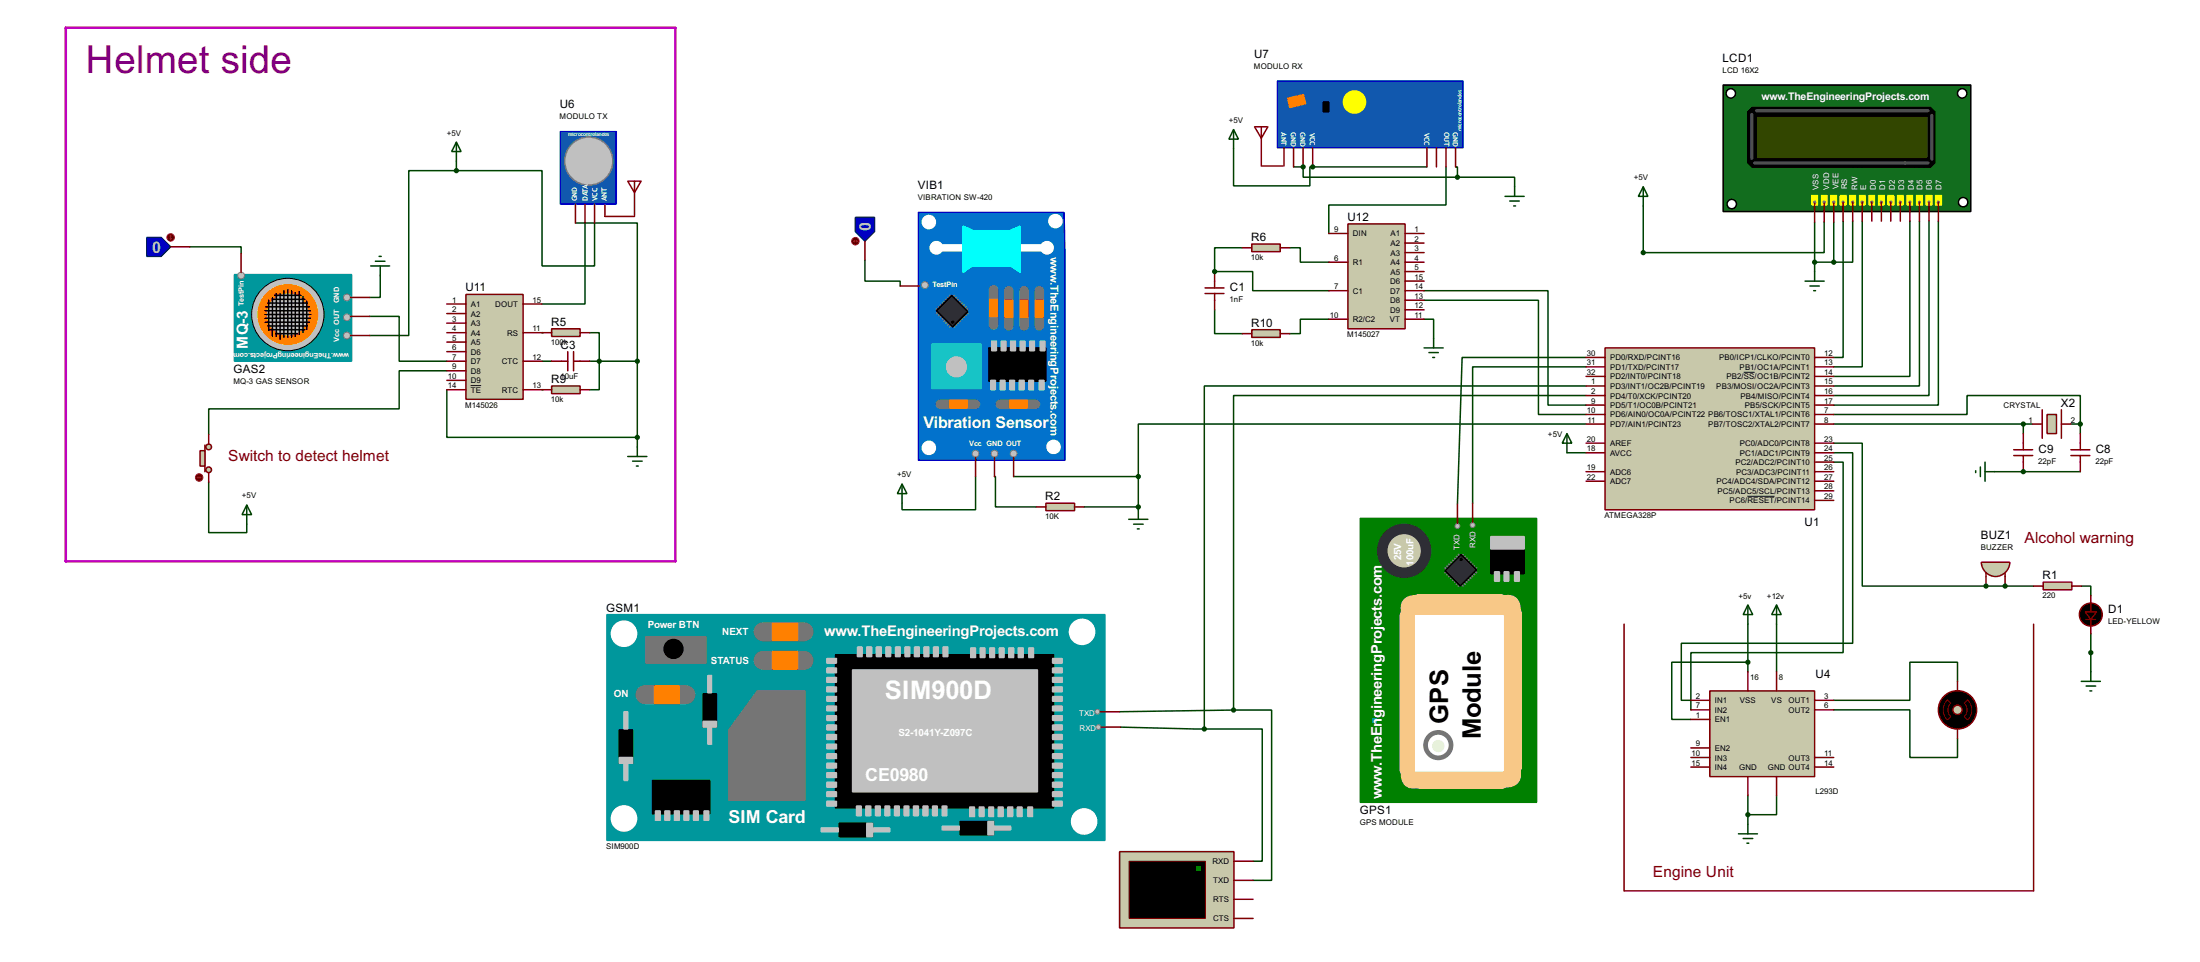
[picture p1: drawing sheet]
<svg xmlns="http://www.w3.org/2000/svg" width="587mm" height="256mm" viewBox="0 0 587 256" stroke-linecap="round" stroke-linejoin="round" font-family="sans-serif">
<path d="M417.9 120.7h5.1M489 120.7h5.1v50.8h-45.7v15.2h2.5M489 123.2h2.5v50.8h-40.6v15.3M555 156.3h2.6v2.5M466.1 176.6h-20.3v15.2h5.1M466.1 166.4v12.7M473.8 166.4v12.7M557.6 169v10.1M489 189.3h20.3v12.7h12.7v-5.1M522 181.7v-5.1h-12.7v10.1h-20.3M466.1 212.1v7.7M473.8 212.1v5.1h-7.7" fill="none" stroke="#004000" stroke-width=".4"/>
<circle cx="534.7" cy="156.3" r=".2" fill="#004000"/>
<path d="M534.7 156.3h7.6" fill="none" stroke="#004000" stroke-width=".4"/>
<circle cx="529.6" cy="156.3" r=".2" fill="#004000"/>
<g fill="none" stroke="#004000" stroke-width=".4">
<path d="M491.5 59v36.3h-2.5M496.6 59v38.8h-7.6M509.3 59v41.4h-20.3M511.9 59v43.9h-22.9M514.4 59v46.5h-25.4M516.9 59v49h-27.9M489 118.2h7.6v38.1h38.1M489 110.5h35.6v-5h30.2v7.6M489 113.1h53.1M539.6 113.1v2.5M552.3 113.1h2.5M554.8 113.1v2.5"/>
<path d="M531.9 125.8h22.9"/>
</g>
<circle cx="539.6" cy="125.8" r=".2" fill="#004000"/>
<path d="M121.7 45.5h-12.7v44h-10.4M121.7 45.5h22.9v25.4h14v-11.4M121.7 43v2.5M156 59.5v21.6h-11.4M438.2 54.9v12.5h48.3v-8.2M483.9 59.2v13.2M489 59.2v10.7M494.1 59v10.9h-5.1M50.6 65.8h13.7v1.8M101.4 73.5v5.8h-2.8M483.9 69.9h5.1M98.6 84.4h7.9v11.9h12.7" fill="none" stroke="#004000" stroke-width=".4"/>
<circle cx="144.6" cy="88.7" r=".2" fill="#004000"/>
<path d="M144.6 96.3h2.5" fill="none" stroke="#004000" stroke-width=".4"/>
<circle cx="144.6" cy="103.9" r=".2" fill="#004000"/>
<path d="M345 44.5h2.5M157.3 88.7h2.5v7.6M157.3 96.3h2.5M159.8 96.3v7.6h-2.5M119.2 103.9v12.7h50.8v2.6" fill="none" stroke="#004000" stroke-width=".4"/>
<circle cx="347.5" cy="44.5" r=".2" fill="#004000"/>
<path d="M350.1 44.5h30.4M385.6 44.5v10.2h-31.2v7.6M344 66.1h2.8v3.8h7.6M379.8 77.5h33v30.5h10.2M354.4 85.1h-7.6v3.9h-2.8M379.8 80.1h30.5v30.4h12.7" fill="none" stroke="#004000" stroke-width=".4"/>
<circle cx="350.1" cy="44.5" r=".2" fill="#004000"/>
<path d="M329 39.7v9.9h20.3v-5.1h.8M331.3 66.1h-7.4v6.3M323.9 82.6v6.4h7.4" fill="none" stroke="#004000" stroke-width=".4"/>
<circle cx="323.9" cy="72.4" r=".2" fill="#004000"/>
<g fill="none" stroke="#004000" stroke-width=".4">
<path d="M153.5 59.5h16.5v36.8M347.5 44.5v2.8h41.2M388.2 44.5h.5v2.8M388.7 47.3h15.2v2.5M230.7 69.4v5.6h9.4v1.3M323.9 72.4h10.2v5.1h20.3M119.2 98.9h-12.7v10.1h-50.8v6.9M159.8 96.3h10.2M170 96.3v20.3M379.8 85.1h2.5v5.1M423 95.3h-33.1l-1.2 39.1M423 97.8h-30.3v36.4"/>
<path d="M423 102.9h-101.8v91.5M423 105.5h-94v83.8M423 113.1h-119.4v14M55.7 128.6v13.4h10.1v-2.2M260.2 127.1v8.8h-19.6v-1.7M265.2 127.1h.3v8.1h10.9M270.3 127.1h33.3M289.1 135.2h14.5M303.6 127.1v8.8M298.8 193.9l22.4 .5M321.2 194.4h15.4v35.2h-2.4M329 189.3h10.1v45.4h-4.9"/>
<path d="M329 189.3l-30.5 .5"/>
</g>
<path d="M428 92.8h55.9v43.1h-55.9z" fill="#c8c8aa" stroke="#800000" stroke-width=".4"/>
<g fill="none" stroke="#800000" stroke-width=".4">
<path d="M423 95.3h5M423 97.8h5M483.9 95.3h5.1M483.9 97.8h5.1M423 102.9h5M423 100.4h5M423 110.5h5M423 108h5M423 105.5h5M423 113.1h5M423 118.2h5M483.9 102.9h5.1"/>
<path d="M483.9 100.4h5.1M483.9 110.5h5.1M483.9 108h5.1M483.9 105.5h5.1M483.9 113.1h5.1M483.9 118.2h5.1M423 128.3h5M423 125.8h5M423 120.7h5M483.9 133.4h5.1M483.9 130.9h5.1M483.9 128.3h5.1"/>
<path d="M483.9 125.8h5.1M483.9 123.2h5.1M483.9 120.7h5.1"/>
</g>
<path d="M465 99.3h2.9M466 132.3h7.2" fill="none" stroke="#000" stroke-width=".27"/>
<path d="M481.4 75h5.1M482.7 76.3h2.5M483.7 77.5h.5M483.9 72.4v2.6M417.9 115.6l1.3 2.6h-2.6zM417.9 115.6v5.1M557.6 179.1v2.6M555 181.7h5.1M556.3 182.9h2.6M557.3 184.2h.5" fill="none" stroke="#004000" stroke-width=".4"/>
<path d="M544.9 155.2h7.6v2.1h-7.6z" fill="#c8c8aa" stroke="#800000" stroke-width=".4"/>
<path d="M542.3 156.3h2.6M552.5 156.3h2.5M557.6 158.8v4.3M556.3 165.2h2.6M557.6 165.2v3.8" fill="none" stroke="#800000" stroke-width=".4"/>
<g fill="#000" stroke="#800000" stroke-width=".4">
<path d="M556.1 163.1h3l-1.5 2.1z"/>
<circle cx="557.5" cy="163.9" r="3.1"/>
</g>
<circle cx="557.5" cy="174" r=".5" fill="#004000" stroke="#004000" stroke-width=".4"/>
<path d="M456 184.2h27.9v22.9h-27.9z" fill="#c8c8aa" stroke="#800000" stroke-width=".4"/>
<g fill="none" stroke="#800000" stroke-width=".4">
<path d="M466.1 179.1v5.1M473.8 179.1v5.1M450.9 186.7h5.1M450.9 189.3h5.1M450.9 191.8h5.1M450.9 199.4h5.1M483.9 186.7h5.1M483.9 189.3h5.1M450.9 202h5.1M450.9 204.5h5.1M466.1 207.1v5M473.8 207.1v5"/>
<path d="M483.9 202h5.1M483.9 204.5h5.1"/>
</g>
<path d="M466.1 161.3l1.3 2.6h-2.5zM466.1 161.3v5.1M473.8 161.3l1.2 2.6h-2.5zM473.8 161.3v5.1M466.1 219.8v2.5M463.6 222.3h5.1M464.9 223.6h2.5M465.9 224.8h.5" fill="none" stroke="#004000" stroke-width=".4"/>
<g fill="#004000" stroke="#004000" stroke-width=".4">
<circle cx="466.1" cy="217.2" r=".5"/>
<circle cx="466.1" cy="176.6" r=".5"/>
</g>
<circle cx="522" cy="189.3" r="5.1" fill="#000" stroke="#800000" stroke-width=".4"/>
<path d="M519.3 186.6l.9 .9a2.54 2.54 0 0 0 0 3.6l-.9 .9a3.8 3.8 0 0 1 0-5.4zM524.7 186.6a3.8 3.8 0 0 1 0 5.4l-.9-.9a2.54 2.54 0 0 0 0-3.6z" fill="none" stroke="#800000" stroke-width=".27"/>
<circle cx="522" cy="189.3" r="1.25" fill="#c8c8aa" stroke="#800000" stroke-width=".4"/>
<path d="M522 181.7v2.5M522 194.4v2.5" fill="none" stroke="#800000" stroke-width=".4"/>
<path d="M528.4 149.9h7.6a3.8 3.8 0 0 1-3.8 3.8 3.8 3.8 0 0 1-3.8-3.8z" fill-rule="evenodd" fill="#c8c8aa" stroke="#800000" stroke-width=".4"/>
<path d="M529.6 152.7v3.6M534.7 152.7v3.6" fill="none" stroke="#800000" stroke-width=".4"/>
<g fill="#004000" stroke="#004000" stroke-width=".4">
<circle cx="534.7" cy="156.3" r=".5"/>
<circle cx="529.6" cy="156.3" r=".5"/>
</g>
<path d="M459.5 22.7h66.1v33.7h-66.1z" fill="#126d1e" stroke="#000" stroke-width=".4"/>
<path d="M483.2 52.1h1.5v2.6h-1.5z" fill-rule="evenodd" fill="#ff0" stroke="#ff0" stroke-width=".4"/>
<circle cx="483.9" cy="53.9" r=".25" fill="#494949" stroke="#808080" stroke-width=".4"/>
<path d="M485.7 52.1h1.5v2.6h-1.5z" fill-rule="evenodd" fill="#ff0" stroke="#ff0" stroke-width=".4"/>
<circle cx="486.5" cy="53.9" r=".25" fill="#494949" stroke="#808080" stroke-width=".4"/>
<path d="M488.2 52.1h1.6v2.6h-1.6z" fill-rule="evenodd" fill="#ff0" stroke="#ff0" stroke-width=".4"/>
<circle cx="489" cy="53.9" r=".25" fill="#494949" stroke="#808080" stroke-width=".4"/>
<path d="M490.8 52.1h1.5v2.6h-1.5z" fill-rule="evenodd" fill="#ff0" stroke="#ff0" stroke-width=".4"/>
<circle cx="491.5" cy="53.9" r=".25" fill="#494949" stroke="#808080" stroke-width=".4"/>
<path d="M493.3 52.1h1.5v2.6h-1.5z" fill-rule="evenodd" fill="#ff0" stroke="#ff0" stroke-width=".4"/>
<circle cx="494.1" cy="53.9" r=".25" fill="#494949" stroke="#808080" stroke-width=".4"/>
<path d="M495.9 52.1h1.5v2.6h-1.5z" fill-rule="evenodd" fill="#ff0" stroke="#ff0" stroke-width=".4"/>
<circle cx="496.6" cy="53.9" r=".25" fill="#494949" stroke="#808080" stroke-width=".4"/>
<path d="M498.4 52.1h1.5v2.6h-1.5z" fill-rule="evenodd" fill="#ff0" stroke="#ff0" stroke-width=".4"/>
<circle cx="499.2" cy="53.9" r=".25" fill="#494949" stroke="#808080" stroke-width=".4"/>
<path d="M500.9 52.1h1.6v2.6h-1.6z" fill-rule="evenodd" fill="#ff0" stroke="#ff0" stroke-width=".4"/>
<circle cx="501.7" cy="53.9" r=".25" fill="#494949" stroke="#808080" stroke-width=".4"/>
<path d="M503.5 52.1h1.5v2.6h-1.5z" fill-rule="evenodd" fill="#ff0" stroke="#ff0" stroke-width=".4"/>
<circle cx="504.2" cy="53.9" r=".25" fill="#494949" stroke="#808080" stroke-width=".4"/>
<path d="M506 52.1h1.5v2.6h-1.5z" fill-rule="evenodd" fill="#ff0" stroke="#ff0" stroke-width=".4"/>
<circle cx="506.8" cy="53.9" r=".25" fill="#494949" stroke="#808080" stroke-width=".4"/>
<path d="M508.6 52.1h1.5v2.6h-1.5z" fill-rule="evenodd" fill="#ff0" stroke="#ff0" stroke-width=".4"/>
<circle cx="509.3" cy="53.9" r=".25" fill="#494949" stroke="#808080" stroke-width=".4"/>
<path d="M511.1 52.1h1.5v2.6h-1.5z" fill-rule="evenodd" fill="#ff0" stroke="#ff0" stroke-width=".4"/>
<circle cx="511.9" cy="53.9" r=".25" fill="#494949" stroke="#808080" stroke-width=".4"/>
<path d="M513.6 52.1h1.6v2.6h-1.6z" fill-rule="evenodd" fill="#ff0" stroke="#ff0" stroke-width=".4"/>
<circle cx="514.4" cy="53.9" r=".25" fill="#494949" stroke="#808080" stroke-width=".4"/>
<path d="M516.2 52.1h1.5v2.6h-1.5z" fill-rule="evenodd" fill="#ff0" stroke="#ff0" stroke-width=".4"/>
<circle cx="516.9" cy="53.9" r=".25" fill="#494949" stroke="#808080" stroke-width=".4"/>
<g fill="#fff" stroke="#000" stroke-width=".4">
<circle cx="461.5" cy="24.9" r="1.25"/>
<circle cx="523.2" cy="24.9" r="1.25"/>
<circle cx="523.5" cy="53.9" r="1.25"/>
<circle cx="461.8" cy="54.4" r="1.25"/>
</g>
<g fill="#000" stroke="#000" stroke-width=".4">
<circle cx="494" cy="38.2" r="3.8"/>
<circle cx="510.5" cy="38.2" r="3.8"/>
</g>
<g fill="none" stroke="#000" stroke-width=".4">
<path d="M467.4 39.4h24.1M471.2 38.2h19.1M473.8 36.9h16.5M491.5 29.3v6.3M499.2 39.4h8.9M500.4 38.2h6.4M503 36.9h5.1M508.1 29.3v6.3M473.8 40.7h17.7M492.8 40.7l-2.5 2.5M494.1 42v2.5M495.4 42v2.5"/>
<path d="M496.6 40.7v3.8M497.9 40.7h10.2M510.6 42v2.5M511.9 42v2.5M513.1 40.7v3.8"/>
</g>
<g fill="#494949" stroke="#808080" stroke-width=".4">
<circle cx="497.9" cy="40.7" r=".25"/>
<circle cx="499.2" cy="39.4" r=".25"/>
<circle cx="501.7" cy="38.2" r=".25"/>
<circle cx="503" cy="36.9" r=".25"/>
<circle cx="508.1" cy="29.2" r=".25"/>
<circle cx="473.8" cy="36.9" r=".25"/>
<circle cx="471.2" cy="38.2" r=".25"/>
<circle cx="467.4" cy="39.4" r=".25"/>
<circle cx="473.8" cy="40.7" r=".25"/>
<circle cx="490.3" cy="43.2" r=".25"/>
</g>
<path d="M467.2 29.8h47.7v13.7h-47.7z" fill="#656330" stroke="#000" stroke-width="2.6"/>
<path d="M468.4 29.5h45.8M515.2 30.8v11.7" fill="none" stroke="#494949" stroke-width=".9"/>
<path d="M468.4 31h45.8v11.2h-45.8z" fill="#324600" stroke="#000" stroke-width=".27"/>
<circle cx="508.1" cy="43.5" r=".25" fill="#494949" stroke="#808080" stroke-width=".4"/>
<path d="M467.2 30.5v11.7M467.9 43.5h46.3" fill="none" stroke="#494949" stroke-width=".9"/>
<g fill="none" stroke="#800000" stroke-width=".4">
<path d="M483.9 54.2v5M486.5 54.2v5M489 54.2v5M491.5 53.9v5.1M494.1 53.9v5.1M496.6 53.9v5.1M499.2 53.9v5.1M501.7 53.9v5.1M504.2 53.9v5.1M506.8 53.9v5.1M509.3 53.9v5.1M511.9 53.9v5.1"/>
<path d="M514.4 53.9v5.1M516.9 53.9v5.1M544.6 109.3v7.6M549.7 109.3v7.6"/>
</g>
<path d="M438.2 49.8l1.3 2.6h-2.6zM438.2 49.8v5.1" fill="none" stroke="#004000" stroke-width=".4"/>
<path d="M545.9 110.5h2.5v5.1h-2.5z" fill="#c8c8aa" stroke="#800000" stroke-width=".4"/>
<path d="M537 119.9h5.1M539.6 115.6v4.3M542.1 113.1h2.5M549.7 113.1h2.6M552.3 119.9h5M554.8 115.6v4.3M537 121.5h5.1M539.6 121.5v4.3M552.3 121.5h5M554.8 121.5v4.3M433.1 166.4v71.1h109.2v-71.1" fill="none" stroke="#800000" stroke-width=".4"/>
<path d="M526.9 125.5v.5M528.1 124.5v2.6M529.4 125.8h2.5M529.4 123.2v5.1" fill="none" stroke="#004000" stroke-width=".4"/>
<g fill="#004000" stroke="#004000" stroke-width=".4">
<circle cx="539.5" cy="113.1" r=".5"/>
<circle cx="554.7" cy="113.1" r=".5"/>
<circle cx="539.5" cy="125.8" r=".5"/>
<circle cx="483.9" cy="69.9" r=".5"/>
<circle cx="489" cy="69.9" r=".5"/>
<circle cx="438.2" cy="67.4" r=".5"/>
</g>
<path d="M180.1 7.4v142.3" fill="none" stroke="#c000c0" stroke-width=".65"/>
<path d="M149.4 35.1h15v19.3h-15z" fill="#1158ae" stroke="#00f" stroke-width=".4"/>
<circle cx="157" cy="43" r="6.4" fill="#c0c0c0" stroke="#808080" stroke-width=".4"/>
<path d="M153.5 54.4v5.1M156 54.4v5.1M158.6 54.4v5.1M161.3 54.7v3h7.9M167.4 48.3l1.8 3.1M167.7 48.3h3M169.2 48.3v2.8M169.2 51.4v6.1M171 48.3l-1.8 3.1" fill="none" stroke="#800000" stroke-width=".4"/>
<path d="M170 119.2v2.5M167.4 121.7h5.1M168.7 123h2.6M169.7 124.3h.5" fill="none" stroke="#004000" stroke-width=".4"/>
<path d="M147.1 87.7h7.6v2h-7.6z" fill="#c8c8aa" stroke="#800000" stroke-width=".4"/>
<path d="M144.6 88.7h2.5M154.7 88.7h2.6" fill="none" stroke="#800000" stroke-width=".4"/>
<path d="M62.5 73.2h31.3v23.1h-31.3z" fill="#00979c" stroke="#00979c" stroke-width=".4"/>
<circle cx="76.7" cy="83.9" r="9.7" fill="#c0c0c0" stroke="#000" stroke-width=".27"/>
<circle cx="76.7" cy="83.9" r="6.9" fill="#c0c0c0" stroke="#ff8000" stroke-width="2.6"/>
<g fill="none" stroke="#000" stroke-width=".4">
<path d="M72.7 79.8h8.6M72.7 79.3v10.4M73.2 78.8h7.1M73.7 78.3v11.4M74.7 78.3v12.2M75.7 77.5v12.5M76.8 77.3v12.7M77.8 77.5v12.5M78.8 78v11.7M79.8 77.8v11.4M80.8 79v9.7M70.7 83.9h12.2"/>
<path d="M70.7 82.9h12.2M70.7 84.9h12.2M70.7 85.9h11.9M70.9 81.8h11.7M71.4 80.8h10.7M71.4 86.9h10.7M71.7 80.1v8.1M71.9 87.9h9.4M73.5 89h5.8M81.8 80.3v7.6"/>
</g>
<g fill="#c0c0c0" stroke="#808080" stroke-width=".27">
<circle cx="92.5" cy="89.5" r=".9"/>
<circle cx="92.5" cy="84.6" r=".9"/>
<circle cx="92.5" cy="79.3" r=".9"/>
<circle cx="64.3" cy="73.5" r=".9"/>
</g>
<path d="M64.3 67.6v5.1M93.5 79.3h5.1M93.5 84.4h5.1M93.5 89.5h5.1" fill="none" stroke="#800000" stroke-width=".4"/>
<path d="M121.7 37.9l1.3 2.5h-2.5zM121.7 37.9v5.1M98.9 70.9h5M100.1 69.7h2.6M101.1 68.4h.6M101.4 70.9v2.6" fill="none" stroke="#004000" stroke-width=".4"/>
<circle cx="121.7" cy="45.5" r=".5" fill="#004000" stroke="#004000" stroke-width=".4"/>
<path d="M39.2 63.3h3.8l2.5 2.5-2.5 2.6h-3.8z" fill-rule="evenodd" fill="#0000c0" stroke="#000080" stroke-width=".4"/>
<path d="M45.5 65.8h5.1" fill="none" stroke="#800000" stroke-width=".4"/>
<circle cx="45.5" cy="63.3" r="1" fill="#400000" stroke="#f00" stroke-width=".27"/>
<path d="M45.3 63.6l.2 .2M45.5 62.8v1M45.5 62.8l-.2 .2M45.5 62.8l.3 .2M45.8 63.6l-.3 .2" fill="none" stroke="#f00" stroke-width=".27"/>
<path d="M147.1 102.9h7.6v2.1h-7.6z" fill="#c8c8aa" stroke="#800000" stroke-width=".4"/>
<path d="M147.1 96.3h4.3M151.4 93.8v5.1M153 93.8v5.1M153 96.3h4.3M144.6 103.9h2.5M154.7 103.9h2.6" fill="none" stroke="#800000" stroke-width=".4"/>
<path d="M124.3 78.5h15.2v28h-15.2z" fill="#c8c8aa" stroke="#800000" stroke-width=".4"/>
<g fill="none" stroke="#800000" stroke-width=".4">
<path d="M119.2 81.1h5.1M119.2 83.6h5.1M119.2 86.2h5.1M119.2 88.7h5.1M119.2 91.2h5.1M119.2 93.8h5.1M119.2 96.3h5.1M119.2 98.9h5.1M139.5 81.1h5.1M139.5 88.7h5.1M139.5 96.3h5.1M119.2 101.4h5.1"/>
<path d="M119.2 103.9h5.1M139.5 103.9h5.1"/>
</g>
<path d="M125.5 102.8h2.8" fill="none" stroke="#000" stroke-width=".27"/>
<g fill="#004000" stroke="#004000" stroke-width=".4">
<circle cx="159.8" cy="96.3" r=".5"/>
<circle cx="169.9" cy="116.6" r=".5"/>
</g>
<path d="M340.7 21.6h49.5v17.8h-49.5z" fill="#1158ae" stroke="#0000c0" stroke-width=".4"/>
<g fill="none" stroke="#800000" stroke-width=".4">
<path d="M334.6 33.8l1.8 3.1M334.8 33.8h3.1M336.4 33.8v2.8M336.4 36.9v7.4M338.1 33.8l-1.7 3.1M342.4 39.4v4.9M345 39.4v5.1M347.5 39.4v5.1M350.1 39.4v5.1M380.5 39.4v5.1M383.1 39.4v5.1M385.6 39.4v5.1"/>
<path d="M388.2 39.4v5.1M336.6 44.3h5.6"/>
</g>
<circle cx="361.2" cy="27.2" r="2.95" fill="#ff0" stroke="#ff0" stroke-width=".4"/>
<path d="M343.4 26.2l4.2-.9 .6 2.4-4.2 1z" fill-rule="evenodd" fill="#ff8000" stroke="#ff8000" stroke-width=".4"/>
<path d="M352.9 27.2h1.5v2.6h-1.5z" fill="#000" stroke="#000" stroke-width=".4"/>
<path d="M401.4 52.4h5.1M402.6 53.6h2.6M403.7 54.9h.5M403.9 49.8v2.6" fill="none" stroke="#004000" stroke-width=".4"/>
<path d="M333.8 65.1h7.6v2h-7.6z" fill="#c8c8aa" stroke="#800000" stroke-width=".4"/>
<path d="M331.3 66.1h2.5M341.4 66.1h2.6" fill="none" stroke="#800000" stroke-width=".4"/>
<path d="M333.8 87.9h7.6v2.1h-7.6z" fill="#c8c8aa" stroke="#800000" stroke-width=".4"/>
<path d="M331.3 89h2.5M341.4 89h2.6" fill="none" stroke="#800000" stroke-width=".4"/>
<path d="M329 34.6l1.3 2.5h-2.6zM329 34.6v5.1" fill="none" stroke="#004000" stroke-width=".4"/>
<circle cx="347.5" cy="44.5" r=".5" fill="#004000" stroke="#004000" stroke-width=".4"/>
<path d="M359.5 59.7h15.2v28h-15.2z" fill="#c8c8aa" stroke="#800000" stroke-width=".4"/>
<g fill="none" stroke="#800000" stroke-width=".4">
<path d="M321.4 78.3h5M321.4 76.8h5M323.9 72.4v4.4M323.9 78.3v4.3M354.4 62.3h5.1M354.4 69.9h5.1M354.4 77.5h5.1M374.7 62.3h5.1M374.7 64.8h5.1M374.7 67.4h5.1M374.7 69.9h5.1M374.7 72.4h5.1"/>
<path d="M374.7 75h5.1M374.7 77.5h5.1M354.4 85.1h5.1M374.7 80.1h5.1M374.7 82.6h5.1M374.7 85.1h5.1"/>
</g>
<g fill="#004000" stroke="#004000" stroke-width=".4">
<circle cx="350" cy="44.5" r=".5"/>
<circle cx="323.9" cy="72.4" r=".5"/>
<circle cx="388.6" cy="47.3" r=".5"/>
<circle cx="169.9" cy="96.3" r=".5"/>
</g>
<path d="M379.8 92.8h5.1M381.1 94h2.5M382.1 95.3h.5M382.3 90.2v2.6" fill="none" stroke="#004000" stroke-width=".4"/>
<path d="M17.6 7.4v142.3" fill="none" stroke="#f0f" stroke-width=".65"/>
<path d="M180.1 7.4h-162.5v142.3h162.5" fill="none" stroke="#c000c0" stroke-width=".65"/>
<g fill="#c8c8aa" stroke="#800000" stroke-width=".4">
<circle cx="55.6" cy="125.3" r=".75"/>
<circle cx="55.6" cy="119.2" r=".75"/>
</g>
<path d="M54.7 118.7v7.1" fill="none" stroke="#800000" stroke-width=".4"/>
<path d="M53.4 120.2h1.3v4.1h-1.3z" fill="#c8c8aa" stroke="#800000" stroke-width=".4"/>
<path d="M55.7 115.9v2.5M55.7 126v2.6" fill="none" stroke="#800000" stroke-width=".4"/>
<circle cx="53.1" cy="127.3" r="1" fill="#400000" stroke="#f00" stroke-width=".27"/>
<path d="M52.6 127.3h1M52.6 127.3l.3 .3M52.9 127.1l-.3 .2M53.4 127.1l.2 .2M53.6 127.3l-.2 .3" fill="none" stroke="#f00" stroke-width=".27"/>
<path d="M65.8 134.7l1.3 2.5h-2.5zM65.8 134.7v5.1" fill="none" stroke="#004000" stroke-width=".4"/>
<path d="M161.9 163.9h132.8v60.2h-132.8z" fill="#00979c" stroke="#00979c" stroke-width=".4"/>
<path d="M222.8 174.6h58.2v40.8h-58.2zM165.2 194.6h3.5v8.9h-3.5zM187.5 185h3.6v8.9h-3.6zM174 208.1h15.3v8.9h-15.3zM223.8 219.5h8.9v3.6h-8.9zM256.1 219h8.9v3.6h-8.9z" fill="#000" stroke="#000" stroke-width=".4"/>
<g fill="#c0c0c0" stroke="#c0c0c0" stroke-width=".4">
<path d="M227.4 178.6h49.3v32.5h-49.3z"/>
<path d="M228.7 172.5h1.2v2.6h-1.2z"/>
<path d="M231.2 172.5h1.3v2.6h-1.3z"/>
<path d="M233.7 172.5h1.3v2.6h-1.3z"/>
<path d="M236.3 172.5h1.2v2.6h-1.2z"/>
<path d="M238.8 172.5h1.3v2.6h-1.3z"/>
<path d="M241.4 172.5h1.2v2.6h-1.2z"/>
<path d="M243.9 172.5h1.3v2.6h-1.3z"/>
<path d="M246.4 172.5h1.3v2.6h-1.3z"/>
<path d="M249 172.5h1.2v2.6h-1.2z"/>
<path d="M251.5 172.5h1.3v2.6h-1.3z"/>
<path d="M258.9 172.8h1.3v2.5h-1.3z"/>
<path d="M261.4 172.8h1.3v2.5h-1.3z"/>
<path d="M264 172.8h1.2v2.5h-1.2z"/>
<path d="M266.5 172.8h1.3v2.5h-1.3z"/>
<path d="M269 172.8h1.3v2.5h-1.3z"/>
<path d="M271.6 172.8h1.3v2.5h-1.3z"/>
<path d="M274.4 172.8h1.2v2.5h-1.2z"/>
<path d="M228.4 214.9h1.3v2.6h-1.3z"/>
<path d="M230.9 214.9h1.3v2.6h-1.3z"/>
<path d="M233.5 214.9h1.3v2.6h-1.3z"/>
<path d="M236 214.9h1.3v2.6h-1.3z"/>
<path d="M238.6 214.9h1.2v2.6h-1.2z"/>
<path d="M241.1 214.9h1.3v2.6h-1.3z"/>
<path d="M243.6 214.9h1.3v2.6h-1.3z"/>
<path d="M246.2 214.9h1.3v2.6h-1.3z"/>
<path d="M248.7 214.9h1.3v2.6h-1.3z"/>
<path d="M251.3 214.9h1.2v2.6h-1.2z"/>
<path d="M258.6 215.2h1.3v2.5h-1.3z"/>
<path d="M261.2 215.2h1.2v2.5h-1.2z"/>
<path d="M263.7 215.2h1.3v2.5h-1.3z"/>
<path d="M266.2 215.2h1.3v2.5h-1.3z"/>
<path d="M268.8 215.2h1.3v2.5h-1.3z"/>
<path d="M271.3 215.2h1.3v2.5h-1.3z"/>
<path d="M274.1 215.2h1.3v2.5h-1.3z"/>
<path d="M280.7 213.7h2.6v1.2h-2.6z"/>
<path d="M280.7 211.1h2.6v1.3h-2.6z"/>
<path d="M280.7 208.6h2.6v1.3h-2.6z"/>
<path d="M280.7 206h2.6v1.3h-2.6z"/>
<path d="M280.7 203.5h2.6v1.3h-2.6z"/>
<path d="M280.7 201h2.6v1.2h-2.6z"/>
<path d="M280.7 198.4h2.6v1.3h-2.6z"/>
<path d="M280.7 195.9h2.6v1.3h-2.6z"/>
<path d="M280.7 193.3h2.6v1.3h-2.6z"/>
<path d="M280.7 190.8h2.6v1.3h-2.6z"/>
<path d="M280.7 188.3h2.6v1.2h-2.6z"/>
<path d="M280.7 185.7h2.6v1.3h-2.6z"/>
<path d="M280.7 183.2h2.6v1.3h-2.6z"/>
<path d="M280.7 180.6h2.6v1.3h-2.6z"/>
<path d="M280.7 178.1h2.6v1.3h-2.6z"/>
<path d="M280.7 175.6h2.6v1.2h-2.6z"/>
<path d="M220.5 213.7h2.6v1.2h-2.6z"/>
<path d="M220.5 211.1h2.6v1.3h-2.6z"/>
<path d="M220.5 208.6h2.6v1.3h-2.6z"/>
<path d="M220.5 206h2.6v1.3h-2.6z"/>
<path d="M220.5 203.5h2.6v1.3h-2.6z"/>
<path d="M220.5 201h2.6v1.2h-2.6z"/>
<path d="M220.5 198.4h2.6v1.3h-2.6z"/>
<path d="M220.5 195.9h2.6v1.3h-2.6z"/>
<path d="M220.5 193.3h2.6v1.3h-2.6z"/>
<path d="M220.5 190.8h2.6v1.3h-2.6z"/>
<path d="M220.5 188.3h2.6v1.2h-2.6z"/>
<path d="M220.5 185.7h2.6v1.3h-2.6z"/>
<path d="M220.5 183.2h2.6v1.3h-2.6z"/>
<path d="M220.5 180.6h2.6v1.3h-2.6z"/>
<path d="M220.5 178.1h2.6v1.3h-2.6z"/>
<path d="M220.5 175.6h2.6v1.2h-2.6z"/>
<path d="M174.8 216.2h1.3v2.5h-1.3z"/>
<path d="M177.3 216.2h1.3v2.5h-1.3z"/>
<path d="M179.9 216.2h1.3v2.5h-1.3z"/>
<path d="M182.4 216.2h1.3v2.5h-1.3z"/>
<path d="M185 216.2h1.2v2.5h-1.2z"/>
<path d="M187.8 216.2h1.2v2.5h-1.2z"/>
<path d="M263.5 219h1.5v3.6h-1.5z"/>
<path d="M251.3 220.3h4.5v1h-4.5z"/>
<path d="M265 220.3h4.5v1h-4.5z"/>
<path d="M165.2 202h3.5v1.5h-3.5z"/>
<path d="M166.4 189.8h1v4.6h-1z"/>
<path d="M166.4 203.5h1v4.6h-1z"/>
<path d="M187.5 192.3h3.6v1.6h-3.6z"/>
<path d="M188.8 180.1h1v4.6h-1z"/>
<path d="M188.8 193.9h1v4.5h-1z"/>
<path d="M231.2 219.5h1.5v3.6h-1.5z"/>
<path d="M219 220.8h4.6v1h-4.6z"/>
<path d="M232.7 220.8h4.6v1h-4.6z"/>
</g>
<path d="M172.3 169.7h16v7.1h-16z" fill="#757575" stroke="#757575" stroke-width=".4"/>
<circle cx="179.6" cy="173" r="2.5" fill="#000" stroke="#000" stroke-width=".4"/>
<path d="M203.5 168.5h10.9M203.5 176.1h10.9M172 185.2h10.9" fill="none" stroke="#757575" stroke-width="5.1"/>
<g fill="#ff8000" stroke="#ff8000" stroke-width=".4">
<path d="M174.6 182.9h6.6v4.6h-6.6z"/>
<path d="M206 166.2h6.7v4.5h-6.7z"/>
<path d="M206 173.8h6.7v4.6h-6.7z"/>
</g>
<g fill="#fff" stroke="#fff" stroke-width=".4">
<circle cx="166.4" cy="218.2" r="3.4"/>
<circle cx="288.5" cy="168.5" r="3.4"/>
<circle cx="289.1" cy="219" r="3.4"/>
<circle cx="166.4" cy="169" r="3.4"/>
</g>
<path d="M240.1 166.9h1.3v1.3h-1.3z" fill="#00979c"/>
<g fill="#c0c0c0" stroke="#808080" stroke-width=".27">
<circle cx="292.6" cy="189.8" r=".65"/>
<circle cx="292.9" cy="193.9" r=".65"/>
</g>
<path d="M202 184.2h12.7v29.2h-20.3v-18.8z" fill-rule="evenodd" fill="#757575" stroke="#757575" stroke-width=".4"/>
<path d="M293.4 189.8h5.1M293.7 193.9h5.1" fill="none" stroke="#800000" stroke-width=".4"/>
<path d="M298.6 227.1h30.5v20.3h-30.5z" fill="#c8c8aa" stroke="#800000" stroke-width=".4"/>
<path d="M301.1 229.6h20.4v15.3h-20.4z" fill="#000" stroke="#800000" stroke-width=".27"/>
<path d="M318.9 230.9h1.3v1.3h-1.3z" fill="#0f0"/>
<path d="M329.1 229.6h5.1M329.1 239.8h5.1M329.1 234.7h5.1M329.1 244.9h5.1" fill="none" stroke="#800000" stroke-width=".4"/>
<path d="M244.9 56.7h38.9l.2 11.7v54.3h-39.1z" fill-rule="evenodd" fill="#0272cc" stroke="#0000c0" stroke-width=".4"/>
<path d="M248.5 91.7h13.2v12h-13.2z" fill="#00c0c0" stroke="#00c0c0" stroke-width=".4"/>
<circle cx="255" cy="97.8" r="2.65" fill="#c0c0c0" stroke="#c0c0c0" stroke-width=".4"/>
<path d="M265 77.3v9.4M269 77.5v9.4M273.1 77.5v9.4M277.2 77.5v9.4" fill="none" stroke="#757575" stroke-width="2.6"/>
<g fill="#ff8000" stroke="#ff8000" stroke-width=".4">
<path d="M276.2 80.1h2v4.5h-2z"/>
<path d="M272.1 80.1h2v4.5h-2z"/>
<path d="M268 80.1h2.1v4.5h-2.1z"/>
<path d="M264 79.8h2v4.6h-2z"/>
</g>
<path d="M277.4 94.5h1v4.6h-1z" fill="#c0c0c0" stroke="#c0c0c0" stroke-width=".4"/>
<g fill="none" stroke="#808080" stroke-width=".45">
<path d="M252.3 79.8l.5 .5M252.8 79.3l.5 .5M253.3 78.8l.5 .5M254.6 78.8l-.5 .5M255.1 79.3l-.5 .5M255.6 79.8l-.5 .5M249.7 82.4l.5 .5M250.2 83.1l-.5 .5M250.2 81.8l.6 .6M250.8 83.6l-.6 .5M250.8 81.3l.5 .5M251.3 84.1l-.5 .5"/>
<path d="M251.3 80.8l.5 .5M251.8 84.6l-.5 .5M251.8 80.3l.5 .5M252.3 85.1l-.5 .6M252.8 85.7l-.5 .5M253.3 86.2l-.5 .5M253.8 86.7l-.5 .5M254.1 86.7l.5 .5M254.6 86.2l.5 .5M255.1 85.7l.5 .5M255.6 85.1l.5 .6M256.1 80.3l-.5 .5"/>
<path d="M256.1 84.6l.5 .5M256.6 80.8l-.5 .5M256.6 84.1l.5 .5M257.1 81.3l-.5 .5M257.1 83.6l.5 .5M257.6 81.8l-.5 .6M257.6 83.1l.5 .5M258.1 82.4l-.5 .5"/>
</g>
<path d="M249.7 82.9l4.1-4.1 4.3 4.3-4 4.1z" fill-rule="evenodd" fill="#2c2c2c" stroke="#000" stroke-width=".4"/>
<circle cx="254" cy="85.9" r=".3" fill="#000" stroke="#000" stroke-width=".27"/>
<circle cx="247.7" cy="59.2" r="1.75" fill="#fff" stroke="#fff" stroke-width=".4"/>
<g fill="#c0c0c0" stroke="#808080" stroke-width=".27">
<circle cx="260.1" cy="121" r=".9"/>
<circle cx="270.3" cy="121" r=".9"/>
<circle cx="265.2" cy="121" r=".9"/>
<circle cx="246.6" cy="76" r=".9"/>
</g>
<g fill="#fff" stroke="#fff" stroke-width=".4">
<circle cx="281.4" cy="59" r="1.75"/>
<circle cx="247.7" cy="119.4" r="1.75"/>
<circle cx="280.9" cy="119.2" r="1.75"/>
<circle cx="279.2" cy="66.1" r="1.65"/>
<circle cx="249.7" cy="66.1" r="1.65"/>
</g>
<path d="M250.8 107.8h9.4M266.8 107.8h9.4" fill="none" stroke="#757575" stroke-width="2.6"/>
<g fill="#ff8000" stroke="#ff8000" stroke-width=".4">
<path d="M269.3 106.7h4.6v2.1h-4.6z"/>
<path d="M253.3 106.7h4.6v2.1h-4.6z"/>
</g>
<path d="M263.7 92.8h15.2v8.9h-15.2z" fill="#000" stroke="#000" stroke-width=".4"/>
<g fill="#c0c0c0" stroke="#c0c0c0" stroke-width=".4">
<path d="M264.5 91h1.2v2.5h-1.2z"/>
<path d="M267 91h1.3v2.5h-1.3z"/>
<path d="M269.5 91h1.3v2.5h-1.3z"/>
<path d="M272.1 91h1.3v2.5h-1.3z"/>
<path d="M274.6 91h1.3v2.5h-1.3z"/>
<path d="M277.4 91h1.3v2.5h-1.3z"/>
<path d="M264.2 101.4h1.3v2.5h-1.3z"/>
<path d="M266.8 101.4h1.2v2.5h-1.2z"/>
<path d="M269.3 101.4h1.3v2.5h-1.3z"/>
<path d="M271.8 101.4h1.3v2.5h-1.3z"/>
<path d="M274.4 101.4h1.2v2.5h-1.2z"/>
<path d="M277.2 101.4h1.2v2.5h-1.2z"/>
</g>
<g fill="#fff" stroke="#fff" stroke-width=".4">
<path d="M271.8 65.3h6.6v1.6h-6.6z"/>
<path d="M250.5 65.3h6.6v1.6h-6.6z"/>
</g>
<path d="M256.8 60.3l2.8 1.2h9.7l2.8-1.2v12.4l-2.6-1.8h-10.1l-2.6 1.8z" fill-rule="evenodd" fill="#0ff" stroke="#0ff" stroke-width=".4"/>
<path d="M240.1 76.3h5.1M260.2 122v5.1M265.2 122v5.1M270.3 122v5.1" fill="none" stroke="#800000" stroke-width=".4"/>
<path d="M240.6 129.1l1.3 2.5h-2.6zM240.6 129.1v5.1" fill="none" stroke="#004000" stroke-width=".4"/>
<path d="M228.1 58h5.1v3.8l-2.5 2.5-2.6-2.5z" fill-rule="evenodd" fill="#0000c0" stroke="#000080" stroke-width=".4"/>
<path d="M230.7 64.3v5.1" fill="none" stroke="#800000" stroke-width=".4"/>
<circle cx="228.1" cy="64.3" r="1" fill="#400000" stroke="#f00" stroke-width=".27"/>
<path d="M227.6 64.3h1.1M227.6 64.3l.3 .3M227.9 64.1l-.3 .2M228.4 64.1l.3 .2M228.7 64.3l-.3 .3" fill="none" stroke="#f00" stroke-width=".27"/>
<g fill="#004000" stroke="#004000" stroke-width=".4">
<circle cx="321.1" cy="194.4" r=".5"/>
<circle cx="328.9" cy="189.3" r=".5"/>
</g>
<path d="M278.9 134.2h7.7v2h-7.7z" fill="#c8c8aa" stroke="#800000" stroke-width=".4"/>
<path d="M276.4 135.2h2.5M286.6 135.2h2.5" fill="none" stroke="#800000" stroke-width=".4"/>
<g fill="#004000" stroke="#004000" stroke-width=".4">
<circle cx="303.5" cy="127.1" r=".5"/>
<circle cx="303.5" cy="135.2" r=".5"/>
</g>
<path d="M301 138.5h5.1M302.3 139.8h2.6M303.6 135.9v2.6M303.3 141h.5" fill="none" stroke="#004000" stroke-width=".4"/>
<path d="M362.8 138.2h47v75.7h-47z" fill="#008000" stroke="#008000" stroke-width=".4"/>
<path d="M373.4 158.6h32.3v51.5h-32.3z" fill="#f8c887" stroke="#f8c887" stroke-width=".4"/>
<path d="M377.5 164.1h23.4v41.4h-23.4z" fill="#fff" stroke="#fff" stroke-width=".4"/>
<path d="M365.8 191.6h1.3v1.2h-1.3z" fill="#00979c"/>
<g fill="#c0c0c0" stroke="#808080" stroke-width=".27">
<circle cx="388.6" cy="140.3" r=".65"/>
<circle cx="392.7" cy="140" r=".65"/>
</g>
<path d="M377.2 157.3a4.8 4.8 0 0 0-5 5.6M401.4 157.3a4.8 4.8 0 0 1 5.6 5.1M372.2 206.6a4.7 4.7 0 0 0 5.6 5M407 205.8a4.8 4.8 0 0 1-5.1 5.6" fill="none" stroke="#008000" stroke-width="2.8"/>
<circle cx="383.5" cy="198.7" r="3.4" fill="none" stroke="#757575" stroke-width="1.3"/>
<circle cx="383.5" cy="198.9" r="1.45" fill="#e3fcdc" stroke="#e3fcdc" stroke-width=".4"/>
<circle cx="374.4" cy="146.9" r="5.9" fill="#c8c8aa" stroke="#2c2c2c" stroke-width="2.8"/>
<g fill="none" stroke="#808080" stroke-width=".45">
<path d="M385.4 151.4l.5 .5M385.9 150.9l.5 .5M385.9 152.2l-.5 .5M386.4 150.4l.5 .5M386.4 152.7l-.5 .5M386.9 149.9l.5 .5M386.9 153.2l-.5 .5M387.4 149.4l.5 .5M387.4 153.7l-.5 .5M387.9 148.9l.5 .5M387.9 154.2l-.5 .5M388.4 148.4l.5 .5"/>
<path d="M388.4 154.7l-.5 .5M388.9 147.9l.5 .5M388.9 155.2l-.5 .6M389.4 155.8l-.5 .5M389.7 155.8l.5 .5M390.2 155.2l.5 .6M390.2 147.9l-.5 .5M390.7 154.7l.5 .5M390.7 148.4l-.5 .5M391.2 154.2l.5 .5M391.2 148.9l-.5 .5M391.7 153.7l.5 .5"/>
<path d="M391.7 149.4l-.5 .5M392.2 153.2l.5 .5M392.2 149.9l-.5 .5M392.7 152.7l.5 .5M392.7 150.4l-.5 .5M393.2 152.2l.6 .5M393.2 150.9l-.5 .5M393.8 151.4l-.6 .5"/>
</g>
<path d="M389.7 147.9l4.1 4-4.4 4.4-4-4.1z" fill-rule="evenodd" fill="#2c2c2c" stroke="#000" stroke-width=".4"/>
<circle cx="389.6" cy="149.2" r=".3" fill="#000" stroke="#000" stroke-width=".27"/>
<path d="M397.6 146.6h8.9v6.4h-8.9z" fill="#000" stroke="#000" stroke-width=".4"/>
<g fill="#c0c0c0" stroke="#c0c0c0" stroke-width=".4">
<path d="M398.6 152.5h1.3v2.5h-1.3z"/>
<path d="M401.1 152.5h1.3v2.5h-1.3z"/>
<path d="M403.9 152.5h1.3v2.5h-1.3z"/>
<path d="M397.6 143.1h8.9v3.3h-8.9z"/>
</g>
<path d="M388.7 134.4v5.1M392.7 134.2v5" fill="none" stroke="#800000" stroke-width=".4"/>
<text font-size="11.5" fill="#800080" x="22.8" y="19.4">Helmet side</text>
<text font-size="7.7" fill="#fff" x="235.9" y="186.4">SIM900D</text>
<g font-size="7.7">
<text x="386.2" y="193" transform="rotate(-90 386.2 193)">GPS</text>
<text x="394.9" y="197.1" transform="rotate(-90 394.9 197.1)">Module</text>
</g>
<g font-size="5.4" fill="#fff">
<text x="230.7" y="208.3">CE0980</text>
<text x="194.3" y="219.4">SIM Card</text>
</g>
<g font-size="4.8" fill="#c0c0c0">
<text x="232.2" y="61.7" transform="rotate(-90 232.2 61.7)">0</text>
<text x="40.6" y="67.4">0</text>
</g>
<text font-size="4.8" fill="#fff" x="246.3" y="114.1">Vibration Sensor</text>
<text font-size="4.6" fill="#fff" x="66.1" y="92.9" transform="rotate(-90 66.1 92.9)">MQ-3</text>
<g font-size="4.6" fill="#800000">
<text x="60.8" y="123">Switch to detect helmet</text>
<text x="539.9" y="144.8">Alcohol warning</text>
<text x="440.8" y="233.7">Engine Unit</text>
</g>
<g font-size="4.4" fill="#fff">
<text x="219.8" y="169.6">www.TheEngineeringProjects.com</text>
<text x="368.5" y="204.3" transform="rotate(-90 368.5 204.3)">.TheEngineeringProjects.com</text>
<text x="368.5" y="213.1" transform="rotate(-90 368.5 213.1)">w</text>
</g>
<g font-size="3.5">
<text x="334.4" y="15.5">U7</text>
<text x="459.4" y="16.5">LCD1</text>
<text x="149.3" y="28.9">U6</text>
<text x="244.8" y="50.5">VIB1</text>
<text x="359.3" y="58.9">U12</text>
<text x="333.7" y="64.2">R6</text>
<text x="124.1" y="77.7">U11</text>
<text x="328" y="77.6">C1</text>
<text x="147" y="86.9">R5</text>
<text x="333.7" y="87.1">R10</text>
<text x="149.5" y="93">C3</text>
<text x="62.3" y="99.4">GAS2</text>
<text x="147" y="102.1">R9</text>
<text x="549.6" y="108.5">X2</text>
<text x="543.6" y="120.9">C9</text>
<text x="558.9" y="120.9">C8</text>
<text x="278.8" y="133.4">R2</text>
<text x="481.2" y="140.2">U1</text>
<text x="528.2" y="143.7">BUZ1</text>
<text x="544.7" y="154.4">R1</text>
<text x="161.7" y="163.1">GSM1</text>
<text x="562.2" y="163.5">D1</text>
<text x="484.2" y="180.9">U4</text>
<text x="362.6" y="217">GPS1</text>
</g>
<g font-size="3.4" fill="#fff">
<text x="280.1" y="68.5" transform="rotate(90 280.1 68.5)">w</text>
<text x="280.1" y="75.1" transform="rotate(90 280.1 75.1)">.TheEngineeringProjects.com</text>
</g>
<text font-size="3.2" fill="#fff" x="469.7" y="26.7">www.TheEngineeringProjects.com</text>
<g font-size="3" fill="#fff">
<text x="373.7" y="149.4" transform="rotate(-90 373.7 149.4)">25V</text>
<text x="377" y="150.8" transform="rotate(-90 377 150.8)">100uF</text>
<text x="172.7" y="167.4">Power BTN</text>
<text x="192.6" y="169.2">NEXT</text>
<text x="189.5" y="177.1">STATUS</text>
<text x="163.7" y="185.7">ON</text>
<text x="239.6" y="196.4">S2-1041Y-Z097C</text>
</g>
<g font-size="2.4">
<text x="334.4" y="18.3">MODULO RX</text>
<text x="459.3" y="19.4">LCD 16X2</text>
<text x="149.2" y="31.8">MODULO TX</text>
<text x="327.7" y="32.8">+5V</text>
<text x="119.2" y="36.1">+5V</text>
<text x="244.7" y="53.4">VIBRATION SW-420</text>
<text x="435.7" y="48">+5V</text>
<text x="355.8" y="61.9">9</text>
<text x="360.7" y="63.1">DIN</text>
<text x="370.8" y="63.1">A1</text>
<text x="370.8" y="65.6">A2</text>
<text x="377.2" y="61.9">1</text>
<text x="377.2" y="64.4">2</text>
<text x="333.6" y="69.3">10k</text>
<text x="355.8" y="69.5">6</text>
<text x="360.7" y="70.7">R1</text>
<text x="370.8" y="68.1">A3</text>
<text x="370.8" y="70.7">A4</text>
<text x="377.2" y="67">3</text>
<text x="377.2" y="69.5">4</text>
<text x="377.2" y="72">5</text>
<text x="355.8" y="77.1">7</text>
<text x="370.7" y="75.8">D6</text>
<text x="370.8" y="73.2">A5</text>
<text x="377.2" y="74.6">15</text>
<text x="377.2" y="77.1">14</text>
<text x="120.6" y="80.7">1</text>
<text x="120.6" y="83.2">2</text>
<text x="125.5" y="81.8">A1</text>
<text x="132.1" y="81.8">DOUT</text>
<text x="142" y="80.7">15</text>
<text x="327.9" y="80.6">1nF</text>
<text x="360.7" y="78.3">C1</text>
<text x="370.7" y="78.3">D7</text>
<text x="370.7" y="80.8">D8</text>
<text x="370.7" y="83.4">D9</text>
<text x="377.2" y="79.7">13</text>
<text x="377.2" y="82.2">12</text>
<text x="120.6" y="85.7">3</text>
<text x="120.6" y="88.3">4</text>
<text x="125.5" y="84.4">A2</text>
<text x="125.5" y="87">A3</text>
<text x="125.5" y="89.5">A4</text>
<text x="135.2" y="89.5">RS</text>
<text x="142" y="88.3">11</text>
<text x="354.6" y="84.7">10</text>
<text x="359.3" y="89.9">M145027</text>
<text x="360.7" y="85.9">R2/C2</text>
<text x="370.6" y="85.9">VT</text>
<text x="377.2" y="84.7">11</text>
<text x="120.6" y="90.8">5</text>
<text x="120.6" y="93.4">6</text>
<text x="120.6" y="95.9">7</text>
<text x="125.5" y="92">A5</text>
<text x="125.5" y="94.5">D6</text>
<text x="142" y="95.9">12</text>
<text x="146.9" y="91.9">100k</text>
<text x="333.6" y="92.2">10k</text>
<text x="423.2" y="94.9">30</text>
<text x="486.5" y="94.9">12</text>
<text x="119.4" y="101">10</text>
<text x="120.6" y="98.5">9</text>
<text x="125.5" y="97.1">D7</text>
<text x="125.5" y="99.7">D8</text>
<text x="133.8" y="97.1">CTC</text>
<text x="149.5" y="101.1">10uF</text>
<text x="423.2" y="100">32</text>
<text x="423.2" y="97.4">31</text>
<text x="429.3" y="101.2">PD2/INT0/PCINT18</text>
<text x="429.3" y="98.6">PD1/TXD/PCINT17</text>
<text x="429.3" y="96.1">PD0/RXD/PCINT16</text>
<text x="458.4" y="96.1">PB0/ICP1/CLKO/PCINT0</text>
<text x="460.4" y="101.2">PB2/SS/OC1B/PCINT2</text>
<text x="463.9" y="98.6">PB1/OC1A/PCINT1</text>
<text x="486.5" y="97.4">13</text>
<text x="486.5" y="100">14</text>
<text x="62.2" y="102.3">MQ-3 GAS SENSOR</text>
<text x="119.4" y="103.5">14</text>
<text x="125.5" y="102.2">D9</text>
<text x="125.5" y="104.7">TE</text>
<text x="133.8" y="104.7">RTC</text>
<text x="142" y="103.5">13</text>
<text x="146.9" y="107.2">10k</text>
<text x="424.4" y="107.6">9</text>
<text x="424.4" y="105.1">2</text>
<text x="424.4" y="102.5">1</text>
<text x="429.3" y="106.3">PD4/T0/XCK/PCINT20</text>
<text x="429.3" y="103.7">PD3/INT1/OC2B/PCINT19</text>
<text x="457.7" y="103.7">PB3/MOSI/OC2A/PCINT3</text>
<text x="464.1" y="106.3">PB4/MISO/PCINT4</text>
<text x="486.5" y="102.5">15</text>
<text x="486.5" y="105.1">16</text>
<text x="486.5" y="107.6">17</text>
<text x="124.1" y="108.7">M145026</text>
<text x="423.2" y="110.1">10</text>
<text x="423.4" y="112.7">11</text>
<text x="429.3" y="111.3">PD6/AIN0/OC0A/PCINT22 PB6/TOSC1/XTAL1/PCINT6</text>
<text x="429.3" y="108.8">PD5/T1/OC0B/PCINT21</text>
<text x="429.3" y="113.9">PD7/AIN1/PCINT23</text>
<text x="455.5" y="113.9">PB7/TOSC2/XTAL2/PCINT7</text>
<text x="465.3" y="108.8">PB5/SCK/PCINT5</text>
<text x="486.5" y="112.7">8</text>
<text x="486.5" y="110.1">7</text>
<text x="534.3" y="108.9">CRYSTAL</text>
<text x="540.9" y="112.7">1</text>
<text x="552.3" y="112.7">2</text>
<text x="412.8" y="116.4">+5V</text>
<text x="423.2" y="117.8">20</text>
<text x="429.3" y="119">AREF</text>
<text x="463.9" y="119">PC0/ADC0/PCINT8</text>
<text x="486.5" y="117.8">23</text>
<text x="423.2" y="120.3">18</text>
<text x="423.2" y="125.4">19</text>
<text x="429.3" y="121.5">AVCC</text>
<text x="462.8" y="124">PC2/ADC2/PCINT10</text>
<text x="463.9" y="121.5">PC1/ADC1/PCINT9</text>
<text x="486.5" y="125.4">26</text>
<text x="486.5" y="122.8">25</text>
<text x="486.5" y="120.3">24</text>
<text x="543.6" y="123.8">22pF</text>
<text x="558.8" y="123.8">22pF</text>
<text x="239.3" y="127.3">+5V</text>
<text x="423.2" y="127.9">22</text>
<text x="429.3" y="126.6">ADC6</text>
<text x="429.3" y="129.1">ADC7</text>
<text x="457.7" y="129.1">PC4/ADC4/SDA/PCINT12</text>
<text x="458" y="131.7">PC5/ADC5/SCL/PCINT13</text>
<text x="462.9" y="126.6">PC3/ADC3/PCINT11</text>
<text x="486.5" y="130.5">28</text>
<text x="486.5" y="127.9">27</text>
<text x="64.5" y="132.9">+5V</text>
<text x="461.2" y="134.2">PC6/RESET/PCINT14</text>
<text x="486.5" y="133">29</text>
<text x="278.7" y="138.4">10K</text>
<text x="427.8" y="138.1">ATMEGA328P</text>
<text x="528.2" y="146.6">BUZZER</text>
<text x="463.6" y="159.6">+5v</text>
<text x="471.2" y="159.6">+12v</text>
<text x="544.7" y="159.5">220</text>
<text x="562.1" y="166.4">LED-YELLOW</text>
<text x="466.8" y="181.3">16</text>
<text x="474.4" y="181.3">8</text>
<text x="452.3" y="186.3">2</text>
<text x="452.3" y="188.9">7</text>
<text x="452.3" y="191.4">1</text>
<text x="457.3" y="187.5">IN1</text>
<text x="457.3" y="190.1">IN2</text>
<text x="463.9" y="187.5">VSS</text>
<text x="472.3" y="187.5">VS</text>
<text x="476.9" y="187.5">OUT1</text>
<text x="476.9" y="190.1">OUT2</text>
<text x="486.5" y="186.3">3</text>
<text x="486.5" y="188.9">6</text>
<text x="457.3" y="192.6">EN1</text>
<text x="451.1" y="201.6">10</text>
<text x="452.3" y="199">9</text>
<text x="457.3" y="202.8">IN3</text>
<text x="457.3" y="200.2">EN2</text>
<text x="476.9" y="202.8">OUT3</text>
<text x="486.5" y="201.6">11</text>
<text x="451.1" y="204.1">15</text>
<text x="457.3" y="205.3">IN4</text>
<text x="463.7" y="205.4">GND</text>
<text x="471.4" y="205.4">GND OUT4</text>
<text x="486.5" y="204.1">14</text>
<text x="484.1" y="211.8">L293D</text>
<text x="362.6" y="219.9">GPS MODULE</text>
<text x="161.6" y="226.3">SIM900D</text>
<text x="323.3" y="230.4">RXD</text>
<text x="323.5" y="235.5">TXD</text>
<text x="323.5" y="240.6">RTS</text>
<text x="323.5" y="245.7">CTS</text>
</g>
<g font-size="2.4" fill="#fff">
<text x="485" y="50.7" transform="rotate(-90 485 50.7)">VSS</text>
<text x="487.8" y="50.6" transform="rotate(-90 487.8 50.6)">VDD</text>
<text x="490.3" y="50.5" transform="rotate(-90 490.3 50.5)">VEE</text>
<text x="492.6" y="50.5" transform="rotate(-90 492.6 50.5)">RS</text>
<text x="495.4" y="50.6" transform="rotate(-90 495.4 50.6)">RW</text>
<text x="497.7" y="50.7" transform="rotate(-90 497.7 50.7)">E</text>
<text x="500.2" y="50.6" transform="rotate(-90 500.2 50.6)">D0</text>
<text x="502.8" y="50.6" transform="rotate(-90 502.8 50.6)">D1</text>
<text x="505.3" y="50.6" transform="rotate(-90 505.3 50.6)">D2</text>
<text x="507.8" y="50.6" transform="rotate(-90 507.8 50.6)">D3</text>
<text x="510.4" y="50.6" transform="rotate(-90 510.4 50.6)">D4</text>
<text x="512.7" y="50.6" transform="rotate(-90 512.7 50.6)">D5</text>
<text x="515.2" y="50.6" transform="rotate(-90 515.2 50.6)">D6</text>
<text x="517.7" y="50.6" transform="rotate(-90 517.7 50.6)">D7</text>
<text x="389.2" y="146.7" transform="rotate(-90 389.2 146.7)">TXD</text>
<text x="393.5" y="146" transform="rotate(-90 393.5 146)">RXD</text>
<text x="287.7" y="190.8">TXD</text>
<text x="287.9" y="194.9">RXD</text>
</g>
<g font-size="2.3" fill="#fff">
<text x="341.7" y="35.3" transform="rotate(90 341.7 35.3)">ANT</text>
<text x="344.2" y="35.3" transform="rotate(90 344.2 35.3)">GND</text>
<text x="346.8" y="35.3" transform="rotate(90 346.8 35.3)">GND</text>
<text x="349.3" y="35.4" transform="rotate(90 349.3 35.4)">VCC</text>
<text x="379.8" y="35.4" transform="rotate(90 379.8 35.4)">VCC</text>
<text x="385.1" y="35.3" transform="rotate(90 385.1 35.3)">OUT</text>
<text x="387.4" y="35.3" transform="rotate(90 387.4 35.3)">GND</text>
<text x="154" y="53.7" transform="rotate(-90 154 53.7)">GND</text>
<text x="156.8" y="53.6" transform="rotate(-90 156.8 53.6)">DATA</text>
<text x="159.3" y="53.6" transform="rotate(-90 159.3 53.6)">VCC</text>
<text x="161.8" y="53.6" transform="rotate(-90 161.8 53.6)">ANT</text>
</g>
<g font-size="2.2" fill="#fff">
<text x="248.6" y="76.5">TestPin</text>
<text x="65.1" y="81.6" transform="rotate(-90 65.1 81.6)">TestPin</text>
<text x="90.5" y="80.9" transform="rotate(-90 90.5 80.9)">GND</text>
<text x="90.5" y="91.1" transform="rotate(-90 90.5 91.1)">Vcc OUT</text>
<text x="93.2" y="94" transform="rotate(-180 93.2 94)">www.TheEngineeringProjects.com</text>
<text x="258.5" y="118.9">Vcc GND OUT</text>
</g>
<g font-size="1.6" fill="#fff">
<text x="389.7" y="34.9" transform="rotate(-90 389.7 34.9)">microcontrolandos</text>
<text x="151.6" y="36.1">microcontrolandos</text>
</g>
</svg>
